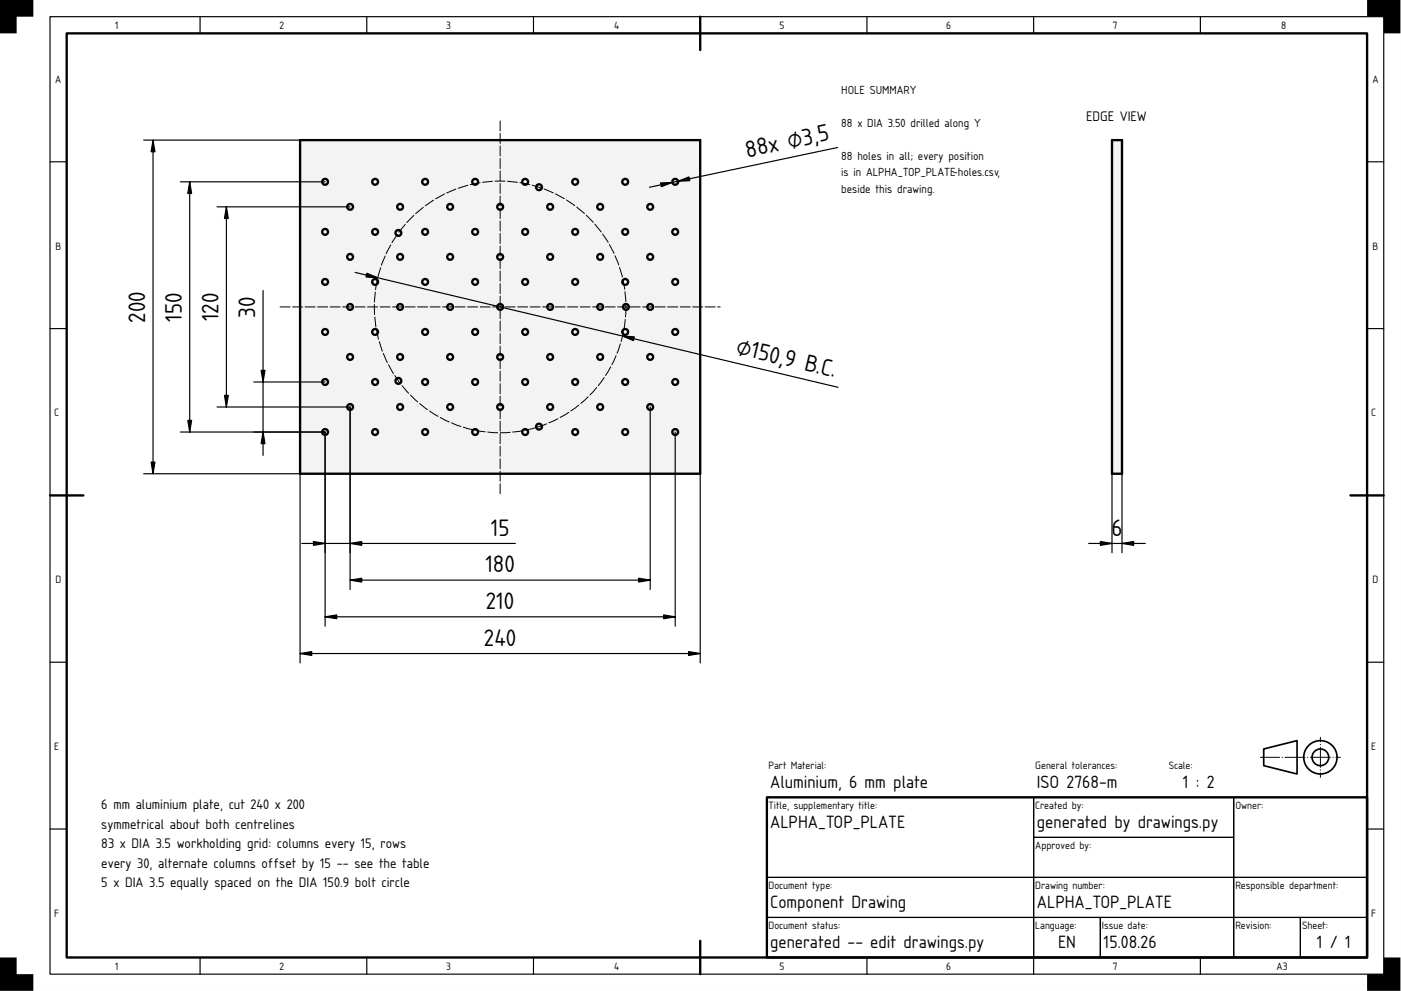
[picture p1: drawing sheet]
<svg xmlns="http://www.w3.org/2000/svg" width="420mm" height="297mm" viewBox="0 0 420 297" stroke-linecap="round" stroke-linejoin="round" font-family="sans-serif">
<g fill="#000">
<path d="M0 0h10v5h-5v5h-5zM410 0h10v10h-5v-5h-5zM0 287h5v5h5v5h-10zM415 287h5v10h-10v-5h5z"/>
<path d="M0 0h420v297h-420zM0 0v297h420v-297z"/>
</g>
<path d="M20 10h390v277h-390zM210 5v10M15 148.5h10M405 148.5h10M230 239h180v48h-180zM210 282v10" fill="none" stroke="#000" stroke-width=".7"/>
<g fill="none" stroke="#000" stroke-width=".35">
<path d="M15 5h400v287h-400zM60 5v5M110 5v5M160 5v5M260 5v5M310 5v5M360 5v5M15 48.5h5M410 48.5h5M15 98.5h5M410 98.5h5M15 198.5h5"/>
<path d="M410 198.5h5M230 239h80v24h-80zM310 239h60v12h-60zM370 239h40v24h-40zM15 248.5h5M310 251h60v12h-60zM410 248.5h5M230 263h80v12h-80zM230 275h80v12h-80zM310 263h60v12h-60zM310 275h20v12h-20zM330 275h40v12h-40z"/>
<path d="M370 275h20v12h-20zM370 263h40v12h-40zM390 275h20v12h-20zM60 287v5M110 287v5M160 287v5M260 287v5M310 287v5M360 287v5"/>
</g>
<g fill="none" stroke="#000" stroke-width=".5">
<path d="M379 224.5l10-2.5v10l-10-2.5z"/>
<circle cx="396" cy="227" r="5"/>
<circle cx="396" cy="227" r="2.5"/>
</g>
<path d="M378 227h24" fill="none" stroke="#000" stroke-width=".3" stroke-dasharray="6 .7 .1 .7" stroke-dashoffset=".2"/>
<path d="M396 233v-12" fill="none" stroke="#000" stroke-width=".3" stroke-dasharray="6 .7 .1 .7" stroke-dashoffset="4.6"/>
<g fill="#f1f3f5">
<path d="M90 42h120v100h-120z" fill-rule="evenodd"/>
<path d="M84 92h21.9a.88 .88 0 0 1-1.2 .8 .88 .88 0 0 1-.3-1.4 .88 .88 0 0 1 1.4 .3l.1 .3h15a.88 .88 0 0 1-1.2 .8 .88 .88 0 0 1-.3-1.4 .88 .88 0 0 1 1.4 .3l.1 .3h15a.88 .88 0 0 1-1.2 .8 .88 .88 0 0 1-.3-1.4 .88 .88 0 0 1 1.4 .3l.1 .3h15a.88 .88 0 0 1-1.2 .8 .88 .88 0 0 1-.3-1.4 .88 .88 0 0 1 1.4 .3l.1 .3h15a.88 .88 0 0 1-1.2 .8 .88 .88 0 0 1-.3-1.4 .88 .88 0 0 1 1.4 .3l.1 .3h15a.88 .88 0 0 1-1.2 .8 .88 .88 0 0 1-.3-1.4 .88 .88 0 0 1 1.4 .3l.1 .3h7.7a.88 .88 0 0 1-1.2 .8 .88 .88 0 0 1-.3-1.4 .88 .88 0 0 1 1.4 .3l.1 .3h7.3a.88 .88 0 0 1-1.2 .8 .88 .88 0 0 1-.3-1.4 .88 .88 0 0 1 1.4 .3l.1 .3h20.1h-28.3a37.7 37.7 0 0 1-55.8 33.1 37.7 37.7 0 0 1-2.2-64.9 37.7 37.7 0 0 1 57.9 29.2l.1 2.6z" fill-rule="evenodd"/>
<circle cx="150" cy="92" r="37.7"/>
<circle cx="112.5" cy="129.5" r=".88"/>
<circle cx="202.5" cy="69.5" r=".88"/>
<circle cx="119.5" cy="114.2" r=".88"/>
<circle cx="202.5" cy="114.5" r=".88"/>
<circle cx="112.5" cy="54.5" r=".88"/>
<circle cx="127.5" cy="114.5" r=".88"/>
<circle cx="187.5" cy="54.5" r=".88"/>
<circle cx="105" cy="122" r=".88"/>
<circle cx="187.5" cy="129.5" r=".88"/>
<circle cx="187.5" cy="69.5" r=".88"/>
<circle cx="127.5" cy="69.5" r=".88"/>
<circle cx="187.5" cy="114.5" r=".88"/>
<circle cx="142.5" cy="54.5" r=".88"/>
<circle cx="165" cy="62" r=".88"/>
<circle cx="97.5" cy="99.5" r=".88"/>
<circle cx="172.5" cy="129.5" r=".88"/>
<circle cx="195" cy="107" r=".88"/>
<circle cx="142.5" cy="69.5" r=".88"/>
<circle cx="157.5" cy="129.5" r=".88"/>
<circle cx="105" cy="62" r=".88"/>
<circle cx="165" cy="122" r=".88"/>
<circle cx="142.5" cy="114.5" r=".88"/>
<circle cx="135" cy="77" r=".88"/>
<circle cx="127.5" cy="84.5" r=".88"/>
<circle cx="135" cy="107" r=".88"/>
<circle cx="127.5" cy="129.5" r=".88"/>
<circle cx="172.5" cy="54.5" r=".88"/>
<circle cx="112.5" cy="84.5" r=".88"/>
<circle cx="161.7" cy="56.1" r=".88"/>
<circle cx="157.5" cy="99.5" r=".88"/>
<circle cx="157.5" cy="69.5" r=".88"/>
<circle cx="120" cy="107" r=".88"/>
<circle cx="120" cy="77" r=".88"/>
<circle cx="195" cy="62" r=".88"/>
<circle cx="112.5" cy="114.5" r=".88"/>
<circle cx="161.7" cy="127.9" r=".88"/>
<circle cx="180" cy="122" r=".88"/>
<circle cx="180" cy="62" r=".88"/>
<circle cx="105" cy="107" r=".88"/>
<circle cx="150" cy="122" r=".88"/>
<circle cx="150" cy="62" r=".88"/>
<circle cx="150" cy="77" r=".88"/>
<circle cx="180" cy="92" r=".88"/>
<circle cx="187.7" cy="92" r=".88"/>
<circle cx="165" cy="92" r=".88"/>
<circle cx="172.5" cy="99.5" r=".88"/>
<circle cx="127.5" cy="99.5" r=".88"/>
<circle cx="142.5" cy="84.5" r=".88"/>
<circle cx="172.5" cy="84.5" r=".88"/>
<circle cx="150" cy="107" r=".88"/>
<circle cx="135" cy="92" r=".88"/>
<circle cx="150" cy="92" r=".88"/>
<circle cx="120" cy="92" r=".88"/>
<circle cx="105" cy="92" r=".88"/>
<circle cx="195" cy="92" r=".88"/>
<circle cx="172.5" cy="114.5" r=".88"/>
<circle cx="157.5" cy="84.5" r=".88"/>
<circle cx="112.5" cy="99.5" r=".88"/>
<circle cx="142.5" cy="99.5" r=".88"/>
<circle cx="180" cy="107" r=".88"/>
<circle cx="172.5" cy="69.5" r=".88"/>
<circle cx="142.5" cy="129.5" r=".88"/>
<circle cx="97.5" cy="84.5" r=".88"/>
<circle cx="180" cy="77" r=".88"/>
<circle cx="157.5" cy="114.5" r=".88"/>
<circle cx="165" cy="107" r=".88"/>
<circle cx="195" cy="77" r=".88"/>
<circle cx="112.5" cy="69.5" r=".88"/>
<circle cx="127.5" cy="54.5" r=".88"/>
<circle cx="187.5" cy="84.5" r=".88"/>
<circle cx="97.5" cy="69.5" r=".88"/>
<circle cx="165" cy="77" r=".88"/>
<circle cx="187.5" cy="99.5" r=".88"/>
<circle cx="202.5" cy="84.5" r=".88"/>
<circle cx="135" cy="122" r=".88"/>
<circle cx="157.5" cy="54.5" r=".88"/>
<circle cx="202.5" cy="99.5" r=".88"/>
<circle cx="97.5" cy="114.5" r=".88"/>
<circle cx="105" cy="77" r=".88"/>
<circle cx="135" cy="62" r=".88"/>
<circle cx="120" cy="122" r=".88"/>
<circle cx="120" cy="62" r=".88"/>
<circle cx="195" cy="122" r=".88"/>
<circle cx="202.5" cy="54.5" r=".88"/>
<circle cx="119.5" cy="69.8" r=".88"/>
<circle cx="97.5" cy="54.5" r=".88"/>
<circle cx="202.5" cy="129.5" r=".88"/>
<circle cx="97.5" cy="129.5" r=".88"/>
</g>
<path d="M150 36v112" fill="none" stroke="#f1f3f5" stroke-width=".3"/>
<g fill="none" stroke="#000" stroke-width=".7">
<path d="M90 42h120v100h-120z"/>
<circle cx="97.5" cy="54.5" r=".88"/>
<circle cx="112.5" cy="54.5" r=".88"/>
<circle cx="127.5" cy="54.5" r=".88"/>
<circle cx="142.5" cy="54.5" r=".88"/>
<circle cx="157.5" cy="54.5" r=".88"/>
<circle cx="161.7" cy="56.1" r=".88"/>
<circle cx="172.5" cy="54.5" r=".88"/>
<circle cx="187.5" cy="54.5" r=".88"/>
<circle cx="202.5" cy="54.5" r=".88"/>
<circle cx="97.5" cy="69.5" r=".88"/>
<circle cx="105" cy="62" r=".88"/>
<circle cx="105" cy="77" r=".88"/>
<circle cx="112.5" cy="69.5" r=".88"/>
<circle cx="119.5" cy="69.8" r=".88"/>
<circle cx="120" cy="62" r=".88"/>
<circle cx="120" cy="77" r=".88"/>
<circle cx="127.5" cy="69.5" r=".88"/>
<circle cx="135" cy="77" r=".88"/>
<circle cx="135" cy="62" r=".88"/>
<circle cx="142.5" cy="69.5" r=".88"/>
<circle cx="150" cy="77" r=".88"/>
<circle cx="150" cy="62" r=".88"/>
<circle cx="157.5" cy="69.5" r=".88"/>
<circle cx="165" cy="77" r=".88"/>
<circle cx="165" cy="62" r=".88"/>
<circle cx="172.5" cy="69.5" r=".88"/>
<circle cx="180" cy="62" r=".88"/>
<circle cx="180" cy="77" r=".88"/>
<circle cx="187.5" cy="69.5" r=".88"/>
<circle cx="195" cy="77" r=".88"/>
<circle cx="195" cy="62" r=".88"/>
<circle cx="202.5" cy="69.5" r=".88"/>
<circle cx="97.5" cy="99.5" r=".88"/>
<circle cx="97.5" cy="84.5" r=".88"/>
<circle cx="105" cy="92" r=".88"/>
<circle cx="112.5" cy="99.5" r=".88"/>
<circle cx="112.5" cy="84.5" r=".88"/>
<circle cx="120" cy="92" r=".88"/>
<circle cx="127.5" cy="84.5" r=".88"/>
<circle cx="127.5" cy="99.5" r=".88"/>
<circle cx="135" cy="92" r=".88"/>
<circle cx="142.5" cy="84.5" r=".88"/>
<circle cx="142.5" cy="99.5" r=".88"/>
<circle cx="150" cy="92" r=".88"/>
<circle cx="157.5" cy="84.5" r=".88"/>
<circle cx="157.5" cy="99.5" r=".88"/>
<circle cx="165" cy="92" r=".88"/>
<circle cx="172.5" cy="99.5" r=".88"/>
<circle cx="172.5" cy="84.5" r=".88"/>
<circle cx="180" cy="92" r=".88"/>
<circle cx="187.5" cy="99.5" r=".88"/>
<circle cx="187.5" cy="84.5" r=".88"/>
<circle cx="187.7" cy="92" r=".88"/>
<circle cx="195" cy="92" r=".88"/>
<circle cx="202.5" cy="99.5" r=".88"/>
<circle cx="202.5" cy="84.5" r=".88"/>
<circle cx="97.5" cy="114.5" r=".88"/>
<circle cx="105" cy="107" r=".88"/>
<circle cx="112.5" cy="114.5" r=".88"/>
<circle cx="119.5" cy="114.2" r=".88"/>
<circle cx="120" cy="107" r=".88"/>
<circle cx="127.5" cy="114.5" r=".88"/>
<circle cx="135" cy="107" r=".88"/>
<circle cx="142.5" cy="114.5" r=".88"/>
<circle cx="150" cy="107" r=".88"/>
<circle cx="157.5" cy="114.5" r=".88"/>
<circle cx="165" cy="107" r=".88"/>
<circle cx="172.5" cy="114.5" r=".88"/>
<circle cx="180" cy="107" r=".88"/>
<circle cx="187.5" cy="114.5" r=".88"/>
<circle cx="195" cy="107" r=".88"/>
<circle cx="202.5" cy="114.5" r=".88"/>
<circle cx="97.5" cy="129.5" r=".88"/>
<circle cx="105" cy="122" r=".88"/>
<circle cx="112.5" cy="129.5" r=".88"/>
<circle cx="120" cy="122" r=".88"/>
<circle cx="127.5" cy="129.5" r=".88"/>
<circle cx="135" cy="122" r=".88"/>
<circle cx="142.5" cy="129.5" r=".88"/>
<circle cx="150" cy="122" r=".88"/>
<circle cx="157.5" cy="129.5" r=".88"/>
<circle cx="161.7" cy="127.9" r=".88"/>
<circle cx="165" cy="122" r=".88"/>
<circle cx="172.5" cy="129.5" r=".88"/>
<circle cx="180" cy="122" r=".88"/>
<circle cx="187.5" cy="129.5" r=".88"/>
<circle cx="195" cy="122" r=".88"/>
<circle cx="202.5" cy="129.5" r=".88"/>
</g>
<g fill="none" stroke="#000" stroke-width=".3" stroke-dasharray="3 .7">
<path d="M84 92h132M150 148v-112"/>
<circle cx="150" cy="92" r="37.7"/>
</g>
<g fill="none" stroke="#000" stroke-width=".35">
<path d="M43.1 42h46.9v156.7M45.9 42v100M54.1 54.5h43.4M56.9 54.5v75M210 42v156.7M251.2 44.2l-56.4 11.9M65.1 62h39.9M67.9 62v60M78.9 87.1v49.4M106.5 81.6l144.8 34.5M76.1 114.5h21.4M54.1 129.5h43.4v58.2"/>
<path d="M65.1 122h39.9v54.7M195 122v54.7M202.5 129.5v58.2M43.1 142h46.9M90.5 162.9h64M105 173.9h90M90 195.9h120M97.5 184.9h105"/>
</g>
<g fill="#000" stroke="#000" stroke-width=".35">
<path d="M45.9 42l.6 3.5h-1.2zM56.9 54.5l.6 3.5h-1.2zM198.1 54.8l3.5-.1-3.3 1.3zM203.3 54.3l3.4-1.3 .2 1.2zM67.9 62l.6 3.5h-1.2zM110 81.9l3.3 1.4-3.5-.3zM78.3 111h1.2l-.6 3.5zM186.7 100.7l3.5 .3-.2 1.1zM56.3 126h1.2l-.6 3.5zM67.3 118.5h1.2l-.6 3.5zM78.9 129.5l.6 3.5h-1.2zM45.3 138.5h1.2l-.6 3.5z"/>
<path d="M94 162.3l3.5 .6-3.5 .6zM105 162.9l3.5-.6v1.2zM105 173.9l3.5-.6v1.2zM191.5 173.3l3.5 .6-3.5 .6zM90 195.9l3.5-.6v1.2zM97.5 184.9l3.5-.6v1.2zM199 184.3l3.5 .6-3.5 .6zM206.5 195.3l3.5 .6-3.5 .6z"/>
</g>
<path d="M333.5 42h3v100h-3z" fill-rule="evenodd" fill="#f1f3f5"/>
<path d="M333.5 42h3v100h-3z" fill="none" stroke="#000" stroke-width=".7"/>
<path d="M333.5 142v23.7M336.5 142v23.7M326.5 162.9h17" fill="none" stroke="#000" stroke-width=".35"/>
<path d="M330 162.3l3.5 .6-3.5 .6zM336.5 162.9l3.5-.6v1.2z" fill="#000" stroke="#000" stroke-width=".35"/>
<g font-size="6.7">
<text x="224.1" y="47.3" transform="rotate(-12 224.1 47.3)">88x ⌀3,5</text>
<text x="76.6" y="95.2" transform="rotate(-90 76.6 95.2)">30</text>
<text x="43.6" y="96.7" transform="rotate(-90 43.6 96.7)">200</text>
<text x="54.6" y="96.4" transform="rotate(-90 54.6 96.4)">150</text>
<text x="65.6" y="96.3" transform="rotate(-90 65.6 96.3)">120</text>
<text x="220.5" y="106.1" transform="rotate(13 220.5 106.1)">⌀150,9 B.C.</text>
<text x="147.2" y="160.6">15</text>
<text x="333.3" y="160.6">6</text>
<text x="145.6" y="171.6">180</text>
<text x="145.7" y="182.6">210</text>
<text x="145.1" y="193.6">240</text>
</g>
<g font-size="5">
<text x="231" y="236.2">Aluminium, 6 mm plate</text>
<text x="311" y="236.2">ISO 2768-m</text>
<text x="354.8" y="236.2">1 : 2</text>
<text x="231" y="248.2">ALPHA_TOP_PLATE</text>
<text x="311" y="248.2">generated by drawings.py</text>
<text x="231" y="272.2">Component Drawing</text>
<text x="311" y="272.2">ALPHA_TOP_PLATE</text>
<text x="231" y="284.2">generated -- edit drawings.py</text>
<text x="317.3" y="284.2">EN</text>
<text x="331" y="284.2">15.08.26</text>
<text x="394.9" y="284.2">1 / 1</text>
</g>
<g font-size="3.9">
<text x="325.7" y="36.2">EDGE VIEW</text>
<text x="30.4" y="242.5">6 mm aluminium plate, cut 240 x 200</text>
<text x="30.4" y="248.4">symmetrical about both centrelines</text>
<text x="30.4" y="254.2">83 x DIA 3.5 workholding grid: columns every 15, rows</text>
<text x="30.4" y="260.1">every 30, alternate columns offset by 15 -- see the table</text>
<text x="30.4" y="265.9">5 x DIA 3.5 equally spaced on the DIA 150.9 bolt circle</text>
</g>
<g font-size="3.3">
<text x="252.3" y="28.1">HOLE SUMMARY</text>
<text x="252.3" y="38">88 x DIA 3.50 drilled along Y</text>
<text x="252.3" y="47.9">88 holes in all; every position</text>
<text x="252.3" y="52.9">is in ALPHA_TOP_PLATE-holes.csv,</text>
<text x="252.3" y="57.8">beside this drawing.</text>
</g>
<g font-size="3">
<text x="34.5" y="8.8">1</text>
<text x="83.8" y="8.8">2</text>
<text x="133.8" y="8.8">3</text>
<text x="184.2" y="8.8">4</text>
<text x="233.8" y="8.8">5</text>
<text x="283.8" y="8.8">6</text>
<text x="333.8" y="8.8">7</text>
<text x="384.2" y="8.8">8</text>
<text x="16.6" y="24.8">A</text>
<text x="411.6" y="24.8">A</text>
<text x="16.6" y="74.8">B</text>
<text x="411.6" y="74.8">B</text>
<text x="16.3" y="124.8">C</text>
<text x="411.3" y="124.8">C</text>
<text x="16.6" y="174.8">D</text>
<text x="411.6" y="174.8">D</text>
<text x="16.3" y="224.8">E</text>
<text x="411.3" y="224.8">E</text>
<text x="230.5" y="230.6">Part Material:</text>
<text x="310.5" y="230.6">General tolerances:</text>
<text x="350.5" y="230.6">Scale:</text>
<text x="230.5" y="242.6">Title, supplementary title:</text>
<text x="310.5" y="242.6">Created by:</text>
<text x="370.5" y="242.6">Owner:</text>
<text x="310.5" y="254.6">Approved by:</text>
<text x="230.5" y="266.6">Document type:</text>
<text x="310.5" y="266.6">Drawing number:</text>
<text x="370.5" y="266.6">Responsible department:</text>
<text x="16.3" y="274.8">F</text>
<text x="411.3" y="274.8">F</text>
<text x="230.5" y="278.6">Document status:</text>
<text x="310.5" y="278.6">Language:</text>
<text x="330.5" y="278.6">Issue date:</text>
<text x="370.5" y="278.6">Revision:</text>
<text x="390.5" y="278.6">Sheet:</text>
<text x="34.5" y="290.8">1</text>
<text x="83.8" y="290.8">2</text>
<text x="133.8" y="290.8">3</text>
<text x="184.2" y="290.8">4</text>
<text x="233.8" y="290.8">5</text>
<text x="283.8" y="290.8">6</text>
<text x="333.8" y="290.8">7</text>
<text x="382.9" y="290.8">A3</text>
</g>
</svg>
